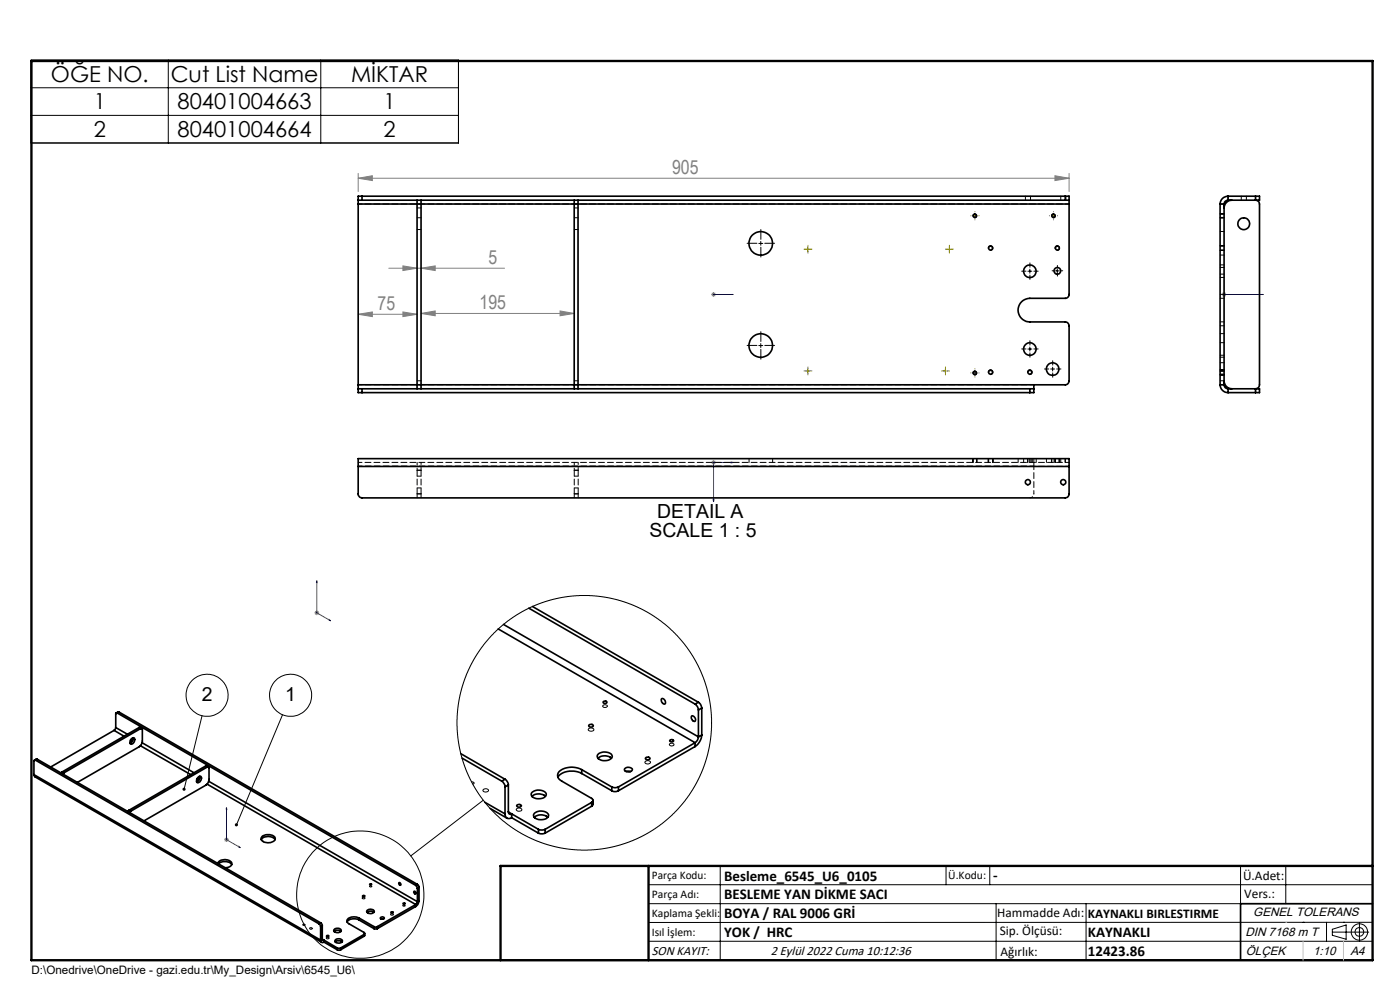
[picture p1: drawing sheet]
<svg xmlns="http://www.w3.org/2000/svg" width="297mm" height="210mm" viewBox="0 0 297 210" stroke-linecap="round" stroke-linejoin="round" font-family="sans-serif">
<g fill="none" stroke="#000" stroke-width=".21">
<path d="M6.6 12.8h90.7v17.5h-90.7zM6.6 18.6h90.7M35.7 12.8v17.5M68.1 12.8v17.5M6.6 24.5h90.7M161 51.6h.8M161.4 51.2v.8M206.4 45.9a.42 .42 0 0 1 .4-.5 .42 .42 0 0 1 .4 .5 .42 .42 0 0 1-.5 .3M209.7 52.8a.51 .51 0 0 1 .4-.7 .51 .51 0 0 1 .5 .6 .51 .51 0 0 1-.6 .4M218.1 57.5h.8M218.5 57.1v.9M223.1 45.9a.42 .42 0 0 1 .3-.5 .42 .42 0 0 1 .5 .4 .42 .42 0 0 1-.5 .4"/>
<path d="M223.8 52.8a.5 .5 0 0 1 .5-.7 .5 .5 0 0 1 .5 .6 .5 .5 0 0 1-.6 .4M223.9 57.5h.8M224.3 57v.9M258.8 52.1h.9M258.8 53.1h.9M258.8 45.4h.9M258.8 46.2h.9M161 73.3h.8M161.4 72.9v.8M206.4 79.2a.41 .41 0 0 1 .4-.5 .41 .41 0 0 1 .4 .4 .41 .41 0 0 1-.5 .4M209.7 79.1a.51 .51 0 0 1 .4-.7 .51 .51 0 0 1 .5 .6 .51 .51 0 0 1-.6 .4M218 79.1a.51 .51 0 0 1 .4-.7 .51 .51 0 0 1 .6 .6 .51 .51 0 0 1-.7 .4"/>
<path d="M218.1 74h.8M218.5 73.6v.9M222.9 78.3h.8M223.3 77.9v.8M258.8 78.4h.9M258.8 79.5h.9M258.8 78.7h.9M206.4 97.3v.8M207.2 97.3v.8M209.7 97.3v.8M210.6 97.3v.8M218 97.3v.8"/>
<path d="M219 97.3v.8M223.1 97.3v.8M223.8 97.3v.8M223.9 97.3v.8M224.8 97.3v.8M42.9 151.8l-3.8 15.6M59.9 151.6l-9.7 23.4M124.9 154.5a.64 .64 0 0 1 1.1 .4 .68 .68 0 0 1-1.2-.2zM127.9 149.6a.49 .49 0 0 1 .5-.1 .49 .49 0 0 1 .4 .4 .48 .48 0 0 1-.5 .2 .48 .48 0 0 1-.4-.5zM142.1 157.8a.45 .45 0 0 1 .5-.2 .45 .45 0 0 1 .3 .5 .46 .46 0 0 1-.6 .2 .46 .46 0 0 1-.2-.5zM100 165.8l.6 .2-.3 .4M102.5 169.7l-15.4 11.9"/>
<path d="M102.6 167.4a.61 .61 0 0 1 1 .4 .68 .68 0 0 1-1.2-.2zM109.6 171.6a.69 .69 0 0 1 1.1 .2 .6 .6 0 0 1-.7 .3 .6 .6 0 0 1-.4-.5zM136.9 161.5a.61 .61 0 0 1 1.1 .3 .68 .68 0 0 1-1.2-.2zM64.2 196.1l.4-.1a.21 .21 0 0 1-.1 .4 .21 .21 0 0 1-.3-.3zM65.7 196.8h.1a.25 .25 0 0 1 .4 0 .25 .25 0 0 1 0 .3 .25 .25 0 0 1-.4 0zM69.3 198.9l.4-.1a.26 .26 0 0 1-.2 .4 .26 .26 0 0 1-.3-.3zM76.9 190.4h.1a.24 .24 0 0 1 .4-.1 .24 .24 0 0 1 0 .4 .24 .24 0 0 1-.4-.1zM78.4 188l.1-.1a.22 .22 0 0 1 .3 0 .22 .22 0 0 1 0 .3 .22 .22 0 0 1-.3-.1zM82.9 193.9l.1-.1a.26 .26 0 0 1 .4 0 .26 .26 0 0 1 0 .4 .26 .26 0 0 1-.4-.1zM85.4 192.1l.4-.2 .1 .2-.3 .1zM137.6 187.7h153.6M137.6 191.7h153.6"/>
<path d="M137.6 199.7h153.6M152.8 183.7v20M200.7 183.7v4M210 183.7v4M211.3 191.7v12M230.4 191.7v12M263.2 183.7v20M272.8 183.7v8M276.4 195.6h.1M281.4 195.6v4.1M282.6 197.7h7.8M282.6 197.1l3-.9v3l-3-.8z"/>
<path d="M285 195.6h.1M288.4 195.8v3.8M291.2 195.6l-153.6 .1"/>
<circle cx="43.9" cy="147.5" r="4.5"/>
<circle cx="61.6" cy="147.5" r="4.5"/>
<circle cx="76.4" cy="189.8" r="13.5"/>
<circle cx="288.4" cy="197.7" r="1.74"/>
<circle cx="288.4" cy="197.7" r=".93"/>
</g>
<g fill="none" stroke="#00f" stroke-width=".21">
<path d="M151.3 62.5h.2zM151.4 62.5h.1M151.4 62.5h4.1M155.5 62.5h-.4h.4M259.6 62.5h.2zM259.7 62.5h.1M259.7 62.5h8.3M268 62.5h-.4h.4M155.1 98l.4 .1-.4 .1zM155.5 98.1h-4.1v8.3M151.3 106h.2l-.1 .4zM67.2 123.2l.1 .4-.2-.1z"/>
<path d="M67.2 123.2v6.8l2.9 1.7M69.8 131.4l.3 .3-.3-.1zM48 171.3v6.8l3 1.7M48 171.3l.1 .4-.1-.1zM50.7 179.6l.3 .2-.3-.1z"/>
</g>
<g fill="none" stroke="#808080" stroke-width=".21">
<path d="M76 37.8l3-.5v1zM76 36.8v3.8M76 37.8h150.8M223.8 37.3l3 .5-3 .5zM226.8 36.8v3.8M82.5 56.9h24.5M85.5 56.4l3 .5-3 .5zM89.3 56.9l3-.5v1zM76 66.7l3-.5v1zM76 66.7h12.5M85.5 66.2l3 .5-3 .5zM89.3 66.5l3-.5v1z"/>
<path d="M89.3 66.5h32.5M118.8 66l3 .5-3 .5zM150.9 62.5h1M151 62.1l.7 .7M151.4 61.9v1.1M151.7 62.1l-.7 .7M259.2 62.5h1M259.3 62.1l.7 .7M259.7 61.9v1.1M260 62.1l-.7 .7M150.9 98.1h1M151 97.7l.7 .8"/>
<path d="M151.4 97.6v1M151.7 97.7l-.7 .8M66.7 130h1M66.9 129.6l.7 .7M67.2 129.5v1M67.6 129.6l-.7 .7M47.6 178.1h.9M47.7 177.8l.7 .7M48 177.6v1M48.4 177.8l-.7 .7"/>
</g>
<path d="M291.2 191.7h-28v12M106.2 203.7h185" fill="none" stroke="#000" stroke-width=".35"/>
<path d="M6.7 12.9h284.5v190.8h-284.5zM137.6 183.7v20M291.2 183.7h-185v20" fill="none" stroke="#000" stroke-width=".5"/>
<path d="M272.8 195.6h.1M276.4 199.7v4M285 199.7v4" fill="none" stroke="#c0c0c0" stroke-width=".21"/>
<g fill="none" stroke="#000" stroke-width=".21" stroke-dasharray="15.2 1.3 1.3 1.3">
<path d="M160.6 51.6h-2.1M161.4 50.8v-2.1M161.4 52.4v2.1M162.2 51.6h2.1M217.7 57.5h-1M218.5 56.7v-.9M218.5 58.4v.9M219.3 57.5h.9M223.5 57.4h-.3M224.3 56.6v-.3M224.3 58.3v.3M225.2 57.4h.2"/>
<path d="M160.6 73.3h-2.1M161.4 72.4v-2M161.4 74.1v2.1M162.2 73.3h2.1M217.7 74h-1M218.5 73.2v-.9M218.5 74.9v.9M219.3 74h.9M222.5 78.3h-.9M223.3 77.4v-.9M223.3 79.1v.9M224.2 78.3h.9"/>
</g>
<g fill="none" stroke="#808000" stroke-width=".21" stroke-dasharray="15.2 1.3 1.3 1.3">
<path d="M171 52.9h-.4M171.4 52.4v-.4M171.4 53.3v.4M171.8 52.9h.4M201 52.9h-.4M201.4 52.4v-.4M201.4 53.3v.4M201.8 52.9h.4M206 45.8h-.1M206.8 44.9h.1M206.8 46.6h.1M207.7 45.8h.1"/>
<path d="M222.7 45.8h-.1M223.5 44.9h.1M223.5 46.6h.1M224.3 45.8h.1M171 78.7h-.4M171.4 78.3v-.4M171.4 79.1v.4M171.8 78.7h.4M200.2 78.7h-.5M200.6 78.3v-.4M200.6 79.1v.4M201 78.7h.4"/>
<path d="M206 79.1h-.1M206.8 78.3v-.1M206.8 79.9v.1M207.7 79.1h.1"/>
</g>
<g fill="none" stroke="#808000" stroke-width=".21">
<path d="M171 52.9h.8M171.4 52.4v.9M201 52.9h.8M201.4 52.4v.9M206.4 45.8h.8M206.8 45.4v.8M223.1 45.8h.8M223.5 45.4v.8M171 78.7h.8M171.4 78.3v.8M200.1 78.7h.9M200.6 78.3v.8"/>
<path d="M206.4 79.1h.8M206.8 78.7v.8"/>
</g>
<g fill="#00f">
<path d="M50.7 179.6l.3 .2-.3-.1zM48 171.3l.1 .4-.1-.1z"/>
<path d="M155.1 62.5h.4zM151.3 62.5h.2z"/>
<path d="M259.6 62.5h.2zM267.6 62.5h.4zM155.1 98v.2l.4-.1zM151.3 106l.1 .4 .1-.4zM69.8 131.4l.3 .3-.3-.1zM67.2 123.2l.1 .4-.2-.1z"/>
</g>
<g fill="#808080">
<path d="M85.5 56.4l3 .5-3 .5zM89.3 56.9l3-.5v1zM89.3 66.5l3-.5v1zM118.8 66l3 .5-3 .5z"/>
<path d="M85.5 66.2l3 .5-3 .5zM76 66.7l3-.5v1zM223.8 37.3l3 .5-3 .5zM76 37.8l3-.5v1z"/>
</g>
<path d="M50 174.7h-.1a.31 .31 0 0 0 .1 .6l.2-.3-.2 .3a.33 .33 0 0 0 .5-.4 .33 .33 0 0 0-.5-.2zM38.8 167.1a.33 .33 0 0 0-.1 .4 .33 .33 0 0 0 .3 .2l.1-.3-.1 .3a.34 .34 0 0 0 .4-.4 .34 .34 0 0 0-.6-.2z" fill="#000"/>
<g fill="none" stroke="#000" stroke-width=".35">
<path d="M76 42.5h.8M76 42.5v.8M76 43.3v38.3M76 43.3h150.8M76.8 41.6h-.8v.9M76.8 42.5h149.2M76.8 41.6v.9M76.8 41.6h149.2M88.5 42.5v40M89.3 42.5v40M121.8 42.5v40M122.6 42.5v40"/>
<path d="M226 42.5h.8M226 41.6h.8v.9M226 41.6v.9M226.8 42.5v.8M226.8 43.3v19.2a.85 .85 0 0 1-.8 .8h-7.5a2.5 2.5 0 0 0-2.5 2.5 2.5 2.5 0 0 0 2.5 2.5h7.5a.84 .84 0 0 1 .8 .8v11.7a.84 .84 0 0 1-.8 .8h-150M258.8 43.3h.9M258.8 43.3v38.3M259.7 43.3v38.3M260.5 42.5a.84 .84 0 0 0-.8 .8M260.5 41.6a1.69 1.69 0 0 0-1.7 1.7M260.5 42.5h5.8M260.5 41.6h5.8"/>
<path d="M260.5 41.6v.9M261.3 42.5a1.69 1.69 0 0 0-1.6 1.6M266.3 41.6h.9v.9h-.9M266.3 42.5a.84 .84 0 0 1 .9 .8v38.3a.84 .84 0 0 1-.9 .9M266.3 41.6v.9M76 98.9v5.9a.84 .84 0 0 0 .8 .8h149.2a.84 .84 0 0 0 .8-.8v-5.9M76 98.9v-1.6h150.8v1.6M76 98.9h150.8M76 82.5v.8h.8M76 82.5h.8M76 81.6v.9M76.8 82.5v.8"/>
<path d="M76.8 83.3h141.7M76.8 82.5h141.7M218.5 82.5h.8M218.5 82.5v.8M219.3 82.5v.8h-.8M219.3 81.6v.9M258.8 81.6a1.69 1.69 0 0 0 1.7 1.7M258.8 81.6h.9M259.7 81.6a.84 .84 0 0 0 .8 .9M259.7 80.8a1.69 1.69 0 0 0 1.6 1.7M260.5 83.3h5.8M260.5 82.5h5.8"/>
<path d="M260.5 82.5v.8M266.3 82.5h.9v.8h-.9M266.3 82.5v.8M105.7 133.4l41.8 24.1M106.8 132.5l41.4 23.8M112.2 129l35.3 20.4M113 128.6l35.2 20.4M24.2 154.9l-13.4 7.8M24.2 154.9l2.1 1.3M24.6 154.3l-.4 .6M24.6 154.3l2.4 1.4M24.9 151.3a.21 .21 0 0 0-.3-.1 .21 .21 0 0 0 0 .3v2.8"/>
<path d="M24.9 151.3l63.3 36.5M25.3 151.1l-.7 .1M25.3 151.1l-.4 .2M25.3 151.1l63.2 36.5M27.7 157l.4 .2M28 156.6a.39 .39 0 0 1 .5 0 .39 .39 0 0 1 0 .6 .59 .59 0 0 1-.3 .5 .59 .59 0 0 1-.6 0 1.06 1.06 0 0 1 .4-1.1zM28.2 156.5v.1a1.05 1.05 0 0 1-.6 1M29.5 154.3l.6 .2M29.5 154.3l.3 .2M29.5 154.3l-16.3 9.4M29.8 158.2l10.7 6.1M29.8 154.5h.2l.2 .1v2.6a1.6 1.6 0 0 1-.7 1.2l-13.1 7.6"/>
<path d="M29.8 154.5l-16.2 9.4M30.1 157.5l11.1 6.4M97.8 159.9l9.3 5.4M124.9 153.8a.49 .49 0 0 1 .6-.2 .49 .49 0 0 1 .3 .4 .5 .5 0 0 1-.5 .3 .5 .5 0 0 1-.4-.5zM126.9 160a2.15 2.15 0 0 1 2.9 .2 1.13 1.13 0 0 1-1.4 1.2 1.26 1.26 0 0 1-1.6-1.2zM128 148.9a.38 .38 0 0 1 .4-.2 .38 .38 0 0 1 .3 .4h-.6zM140.4 148.2a.72 .72 0 0 1 .7 .4 .72 .72 0 0 1-.1 .8 .79 .79 0 0 1-.6-1.2zM142.1 157a.38 .38 0 0 1 .5-.1 .38 .38 0 0 1 .2 .4l-.5 .1-.2-.2zM146.8 151.9a.75 .75 0 0 1 .6 1.1 .83 .83 0 0 1-.6-1.1zM147.5 149.4a1.6 1.6 0 0 1 .7 1.2M147.5 157.5l-16.3 9.4M147.5 157.5v.9"/>
<path d="M147.5 158.4l-16.3 9.3M148.2 149a1.6 1.6 0 0 1 .7 1.2M148.2 156.3a1.6 1.6 0 0 1-.7 1.2M148.2 149l-.7 .4M148.2 150.6v5.7M148.9 155.9a3.2 3.2 0 0 1-1.4 2.5M148.9 150.2l-.7 .4M148.9 155.9l-.7 .4M148.9 150.2v5.7M7.2 164.3l.2 .5 60.8 35.1M7.2 164.3l60.8 35.1M7.6 161.3l-.2-.1-.2 .3v2.8"/>
<path d="M7.6 161.3l60.1 34.7M7.9 161.1l-.2-.1-.4 .2M7.9 161.1l-.3 .2M7.9 161.1l60.1 34.6M13.2 163.7l-.2 .3M13.2 163.7l.4 .2M13.6 163.9l-.3 .3M27.4 171.9l-.3 .2M27.4 171.9l.3 .2M27.7 172.1l-.2 .3M41.8 165.1l.4 .3M42 164.9a.41 .41 0 0 1 .6-.2 .41 .41 0 0 1 .1 .6 .61 .61 0 0 1-.4 .6 .61 .61 0 0 1-.6-.1v-.4z"/>
<path d="M42.4 164.7a1.13 1.13 0 0 1-.7 1.1M43.6 162.5l.6 .2M43.6 162.5l.4 .2M43.6 162.5l-16.2 9.4M43.9 166.3l44.3 25.6M44 162.7h.2l.1 .1v2.5a1.6 1.6 0 0 1-.7 1.3l-13 7.5M44 162.7l-16.3 9.4M44.3 165.7l44.2 25.6M55.4 178.1a1.93 1.93 0 0 1 2.9 0M55.6 177.4a1.91 1.91 0 0 1 2.8 .4 1.62 1.62 0 0 1-2.2 .9 .74 .74 0 0 1-.7-.5 .74 .74 0 0 1 .1-.8zM98 160.8l8.4 4.9M102.8 170.2l4.3 2.4"/>
<path d="M104 171.5l3.6 2.1M106.4 165.7a1.6 1.6 0 0 1 .7 1.2M107.1 165.3l.6 .7 .1 .5M107.1 172.6a.86 .86 0 0 0 .5 1 .86 .86 0 0 0 .9-.1M107.1 165.3l-.7 .4M107.1 166.9v5.7M107.8 172.2a.44 .44 0 0 0 .3 .5 .44 .44 0 0 0 .4-.1M107.8 166.5l-.7 .4M107.8 166.5v5.7M107.8 172.2l.7 .4M108.5 172.6v.9M108.5 172.6l5.7 3.3"/>
<path d="M108.5 173.5l5.7 3.2M109.6 170.8a.51 .51 0 0 1 .6-.2 .51 .51 0 0 1 .4 .4 .5 .5 0 0 1-.6 .2 .5 .5 0 0 1-.4-.4zM112.9 168.9a2.18 2.18 0 0 1 2.8 0M112.9 168.1a2.2 2.2 0 0 1 3 .2 1.19 1.19 0 0 1-1.5 1.1 1.25 1.25 0 0 1-1.7-1.2zM113.3 173.4a2.18 2.18 0 0 1 2.9 0M113.4 172.5a2.02 2.02 0 0 1 3 .4 1.82 1.82 0 0 1-2.7 .7l-.5-.5zM114.2 175.9l.5 .2 .9-.2M114.2 176.7l.5 .2 .9-.2M114.2 175.9v.8M115.6 175.9v.8M123.4 163.3a4.2 4.2 0 0 0-5 .6l-.1 .8 .6 .8 6.6 3.9a.44 .44 0 0 1 .3 .4 .44 .44 0 0 1-.3 .4M123.4 164.1a4 4 0 0 0-5 .8"/>
<path d="M123.4 163.3l6.4 3.6M123.4 163.3v.8M123.4 164.1l6.4 3.6M125.5 170.2l-9.9 5.7M125.5 170.2v.8M125.5 171l-9.9 5.7M125.8 169.8v.8l-.3 .4M126.9 160.9a2.18 2.18 0 0 1 2.8 0M129.8 166.9a1.5 1.5 0 0 0 1.4 0M129.8 167.7a1.5 1.5 0 0 0 1.4 0M129.8 166.9v.8M131.2 166.9v.8"/>
<path d="M132.5 163a1.09 1.09 0 0 1 1.7 .2 .93 .93 0 0 1-.9 .6 .93 .93 0 0 1-.8-.6zM132.8 163.6h1M136.9 160.8a.5 .5 0 0 1 .6-.2 .5 .5 0 0 1 .4 .4 .52 .52 0 0 1-.6 .2 .52 .52 0 0 1-.4-.4zM46.2 183.2a1.78 1.78 0 0 1 3-.1 1.16 1.16 0 0 1-1.4 1M46.4 183.3a1.99 1.99 0 0 1 2.7 .1M67.7 196l.3 .6M68 195.7l.3 .4 .1 .3M68 199.4a.44 .44 0 0 0 .2 .5 .44 .44 0 0 0 .5-.1M68 195.7l-.3 .3M68 196.6v2.8M68.4 199.2l.1 .3 .2-.1M68.4 196.4l-.4 .2"/>
<path d="M68.4 196.4v2.8M68.4 199.2l.3 .2M68.7 199.4v.4M68.7 199.4l2.8 1.7M68.7 199.8l2.8 1.7M70.8 197.2a.89 .89 0 0 1 1.6 .3 .95 .95 0 0 1-1.6-.2zM70.9 197.6a1.18 1.18 0 0 1 1.4 0M71.1 199.8a1.18 1.18 0 0 1 1.5 0M71.2 199.4a.88 .88 0 0 1 1.4 .3 .95 .95 0 0 1-1.6-.1zM76.2 194.7h-.2a1.73 1.73 0 0 0-2.4 .7l.3 .5 3.4 1.9 .1 .3-.2 .1M76.2 195.1a2.01 2.01 0 0 0-2.6 .5M76.2 194.7l3.1 1.9"/>
<path d="M76.2 194.7v.4M76.2 195.1l3.1 1.9M77.2 198.2l-4.9 2.9M77.2 198.2v.4M77.2 198.6l-4.9 2.9M77.4 198l-.2 .6M77.9 193.1l.1-.1a.86 .86 0 0 1 1.4 .4 .95 .95 0 0 1-1.6-.1zM77.9 193.5h.1a1.15 1.15 0 0 1 1.3 0M78.4 187.6l.4-.1a.18 .18 0 0 1-.2 .2 .18 .18 0 0 1-.2-.1zM79.3 196.6h.7M79.3 197h.7M79.3 196.6v.4"/>
<path d="M80 196.6v.4M80.7 194.7a.36 .36 0 0 1 .5-.3 .36 .36 0 0 1 .2 .5 .4 .4 0 0 1-.4 .1 .4 .4 0 0 1-.3-.3zM80.9 194.9h.5M84.7 187.2h.1a.27 .27 0 0 1 .3 .3 .27 .27 0 0 1-.2 .3l-.2-.2zM85.5 191.6l.3-.1 .1 .2-.3 .1zM87.8 189a.3 .3 0 0 1 .4 .2 .3 .3 0 0 1-.2 .4l-.2-.3zM88.2 187.8l.3 .6M88.2 191.9l-8.2 4.7M88.2 191.9v.4M88.2 192.3l-8.2 4.7M88.5 187.6l.4 .6M88.5 191.3l-.3 .6"/>
<path d="M88.5 187.6l-.3 .2M88.5 188.4v2.9M88.9 191.1a1.6 1.6 0 0 1-.7 1.2M88.9 188.2l-.4 .2M88.9 191.1l-.4 .2M88.9 188.2v2.9M71.5 201.1h.8M71.5 201.5h.8M71.5 201.1v.4M72.3 201.1v.4"/>
<circle cx="161.4" cy="51.6" r="2.5"/>
<circle cx="206.8" cy="45.8" r=".35"/>
<circle cx="210.1" cy="52.6" r=".42"/>
<circle cx="218.5" cy="57.5" r="1.33"/>
<circle cx="223.5" cy="45.8" r=".35"/>
<circle cx="224.3" cy="52.6" r=".41"/>
<circle cx="224.3" cy="57.5" r=".71"/>
<circle cx="263.9" cy="47.5" r="1.25"/>
<circle cx="161.4" cy="73.3" r="2.51"/>
<circle cx="206.8" cy="79.1" r=".35"/>
<circle cx="210.1" cy="79" r=".42"/>
<circle cx="218.5" cy="74.1" r="1.33"/>
<circle cx="218.5" cy="79" r=".41"/>
<circle cx="223.3" cy="78.3" r="1.33"/>
<circle cx="218.1" cy="102.3" r=".54"/>
<circle cx="225.6" cy="102.3" r=".55"/>
<circle cx="69.5" cy="198.5" r=".22"/>
<circle cx="77.1" cy="190" r=".21"/>
<circle cx="83.1" cy="193.5" r=".22"/>
</g>
<path d="M76 43.3h150.8M76 98.1h150.8M226.8 98.9h-150.8" fill="none" stroke="#000" stroke-width=".21" stroke-dasharray="1.3 .6" stroke-dashoffset=".5"/>
<g fill="none" stroke="#000" stroke-width=".21" stroke-dasharray="1.3 .6" stroke-dashoffset=".4">
<path d="M88.5 44.1h.8M88.5 48.7h.8M88.5 43.3h.8M89.3 46.2h-.8M121.8 44.1h.9M121.8 48.7h.9M121.8 43.3h.9M122.7 46.2h-.9M217.5 41.6v.8M218.6 42.4v-.8M225 41.6v.8M226.1 42.4v-.8"/>
<path d="M258.9 54.1h.8M258.9 46.1h.8M258.9 53h.8M258.9 58.9h.8M258.9 58.1h.8M259.7 43.3h-.8M259.7 49.1h-.8M259.7 45.4h-.8M259.7 52.2h-.8M259.7 56.2h-.8M259.7 56.7h-.8M260.5 42.4v-.8"/>
<path d="M263.3 41.6v.8M264.4 42.4v-.8M266.4 41.6v.8M258.9 69.1h.8M258.9 75.8h.8M258.9 79.5h.8M258.9 79.4h.8M258.9 75.4h.8M258.9 79.6h.8M259.7 68.3h-.8M259.7 63.3h-.8M259.7 62.4h-.8"/>
<path d="M259.7 70.8h-.8M259.7 78.8h-.8M259.7 78.5h-.8M259.7 72.7h-.8M259.7 76.9h-.8M76 98.9h143.3M88.5 99.8h.8M89.3 80.8h-.8M89.3 81.6h-.8M89.3 99.8h-.8M121.8 99.8h.9M122.7 80.8h-.9"/>
<path d="M122.7 81.6h-.9M122.7 99.8h-.9M158.9 97.3v.8M163.9 98.1v-.8M206.5 97.3v.8M207.2 98.1v-.8M209.7 97.3v.8M210.6 98.1v-.8M216 97.3v.8M217.2 97.3v.8M218.1 97.3v.8M218.5 98.1v-.8"/>
<path d="M218.9 98.1v-.8M219.3 81.6h-143.3M219.3 98.9h-143.3M219.3 98.1v.8M219.3 97.3v.8M219.8 98.1v-.8M222 97.3v.8M223.1 97.3v.8M223.6 97.3v.8M223.8 98.1v-.8M223.9 97.3v.8M224.7 98.1v-.8"/>
<path d="M225 98.1v-.8M226 97.3v.8M226 98.1v-.8M258.9 81.6h.8M259.7 80.8h-.8M266.4 82.4v.9M88.5 104.8h.8M88.5 105.6v-.8M88.5 103.5h.8M89.3 104.8v.8M89.3 104.8h-.8M89.3 101h-.8"/>
<path d="M121.8 104.8h.9M121.8 105.6v-.8M121.8 103.5h.9M122.7 104.8v.8M122.7 104.8h-.9M122.7 101h-.9"/>
</g>
<path d="M218.5 105.6a.83 .83 0 0 0 .8-.8" fill="none" stroke="#000" stroke-width=".21" stroke-dasharray="1.3 .6" stroke-dashoffset=".7"/>
<path d="M219.3 104.8v-5.9" fill="none" stroke="#000" stroke-width=".21" stroke-dasharray="1.3 .6" stroke-dashoffset=".6"/>
<path d="M88.5 99.8v-1.7M89.3 98.1v1.7M121.8 99.8v-1.7M122.7 98.1v1.7" fill="none" stroke="#000" stroke-width=".21" stroke-dasharray="1.3 .6" stroke-dashoffset=".8"/>
<path d="M88.5 104.8v-5M89.3 104.8v-5M121.8 104.8v-5M122.7 104.8v-5" fill="none" stroke="#000" stroke-width=".21" stroke-dasharray="1.3 .6"/>
<circle cx="124" cy="153.3" r="27" fill="none" stroke="#000" stroke-width=".21"/>
<g font-size="4.7">
<text x="10.8" y="17.3">ÖĞE NO.</text>
<text x="36.2" y="17.3">Cut List Name</text>
<text x="74.5" y="17.3">MİKTAR</text>
<text x="19.9" y="23.2">1</text>
<text x="37.7" y="23.2">80401004663</text>
<text x="81.4" y="23.2">1</text>
<text x="19.9" y="29.1">2</text>
<text x="37.7" y="29.1">80401004664</text>
<text x="81.4" y="29.1">2</text>
</g>
<g font-size="4.1" fill="#808080">
<text x="142.6" y="36.8">905</text>
<text x="103.6" y="55.9">5</text>
<text x="80.1" y="65.7">75</text>
<text x="101.7" y="65.5">195</text>
</g>
<g font-size="4.1">
<text x="137.8" y="114">SCALE 1 : 5</text>
<text x="139.4" y="110">DETAIL A</text>
<text x="42.8" y="148.8">2</text>
<text x="60.5" y="148.8">1</text>
</g>
<g font-size="3.2">
<text x="153.6" y="186.8">Besleme_6545_U6_0105</text>
<text x="153.6" y="190.8">BESLEME YAN DİKME SACI</text>
<text x="210.7" y="186.6">-</text>
<text x="153.6" y="194.8">BOYA / RAL 9006 GRİ</text>
<text x="153.6" y="198.8">YOK / HRC</text>
<text x="230.8" y="198.7">KAYNAKLI</text>
<text x="230.8" y="202.8">12423.86</text>
</g>
<g font-size="2.8">
<text x="263.7" y="186.7">Ü.Adet:</text>
<text x="263.9" y="190.5">Vers.:</text>
<text x="211.5" y="194.5">Hammadde Adı:</text>
<text x="230.8" y="194.7">KAYNAKLI BIRLESTIRME</text>
<text x="138.3" y="202.6">SON KAYIT:</text>
<text x="163.5" y="202.6">2 Eylül 2022 Cuma 10:12:36</text>
<text x="212.1" y="198.4">Sip. Ölçüsü:</text>
<text x="212.2" y="202.7">Ağırlık:</text>
</g>
<g font-size="2.6">
<text x="265.9" y="194.4">GENEL TOLERANS</text>
<text x="264.2" y="198.5">DIN 7168 m T</text>
<text x="264.3" y="202.6">ÖLÇEK</text>
<text x="278.5" y="202.6">1:10</text>
<text x="286.5" y="202.6">A4</text>
</g>
<g font-size="2.5">
<text x="138.3" y="186.4">Parça Kodu:</text>
<text x="138.3" y="190.5">Parça Adı:</text>
<text x="201.2" y="186.5">Ü.Kodu:</text>
<text x="138.3" y="194.5">Kaplama Şekli:</text>
<text x="138.3" y="198.6">Isıl İşlem:</text>
<text x="6.7" y="206.7">D:\Onedrive\OneDrive - gazi.edu.tr\My_Design\Arsiv\6545_U6\</text>
</g>
</svg>
